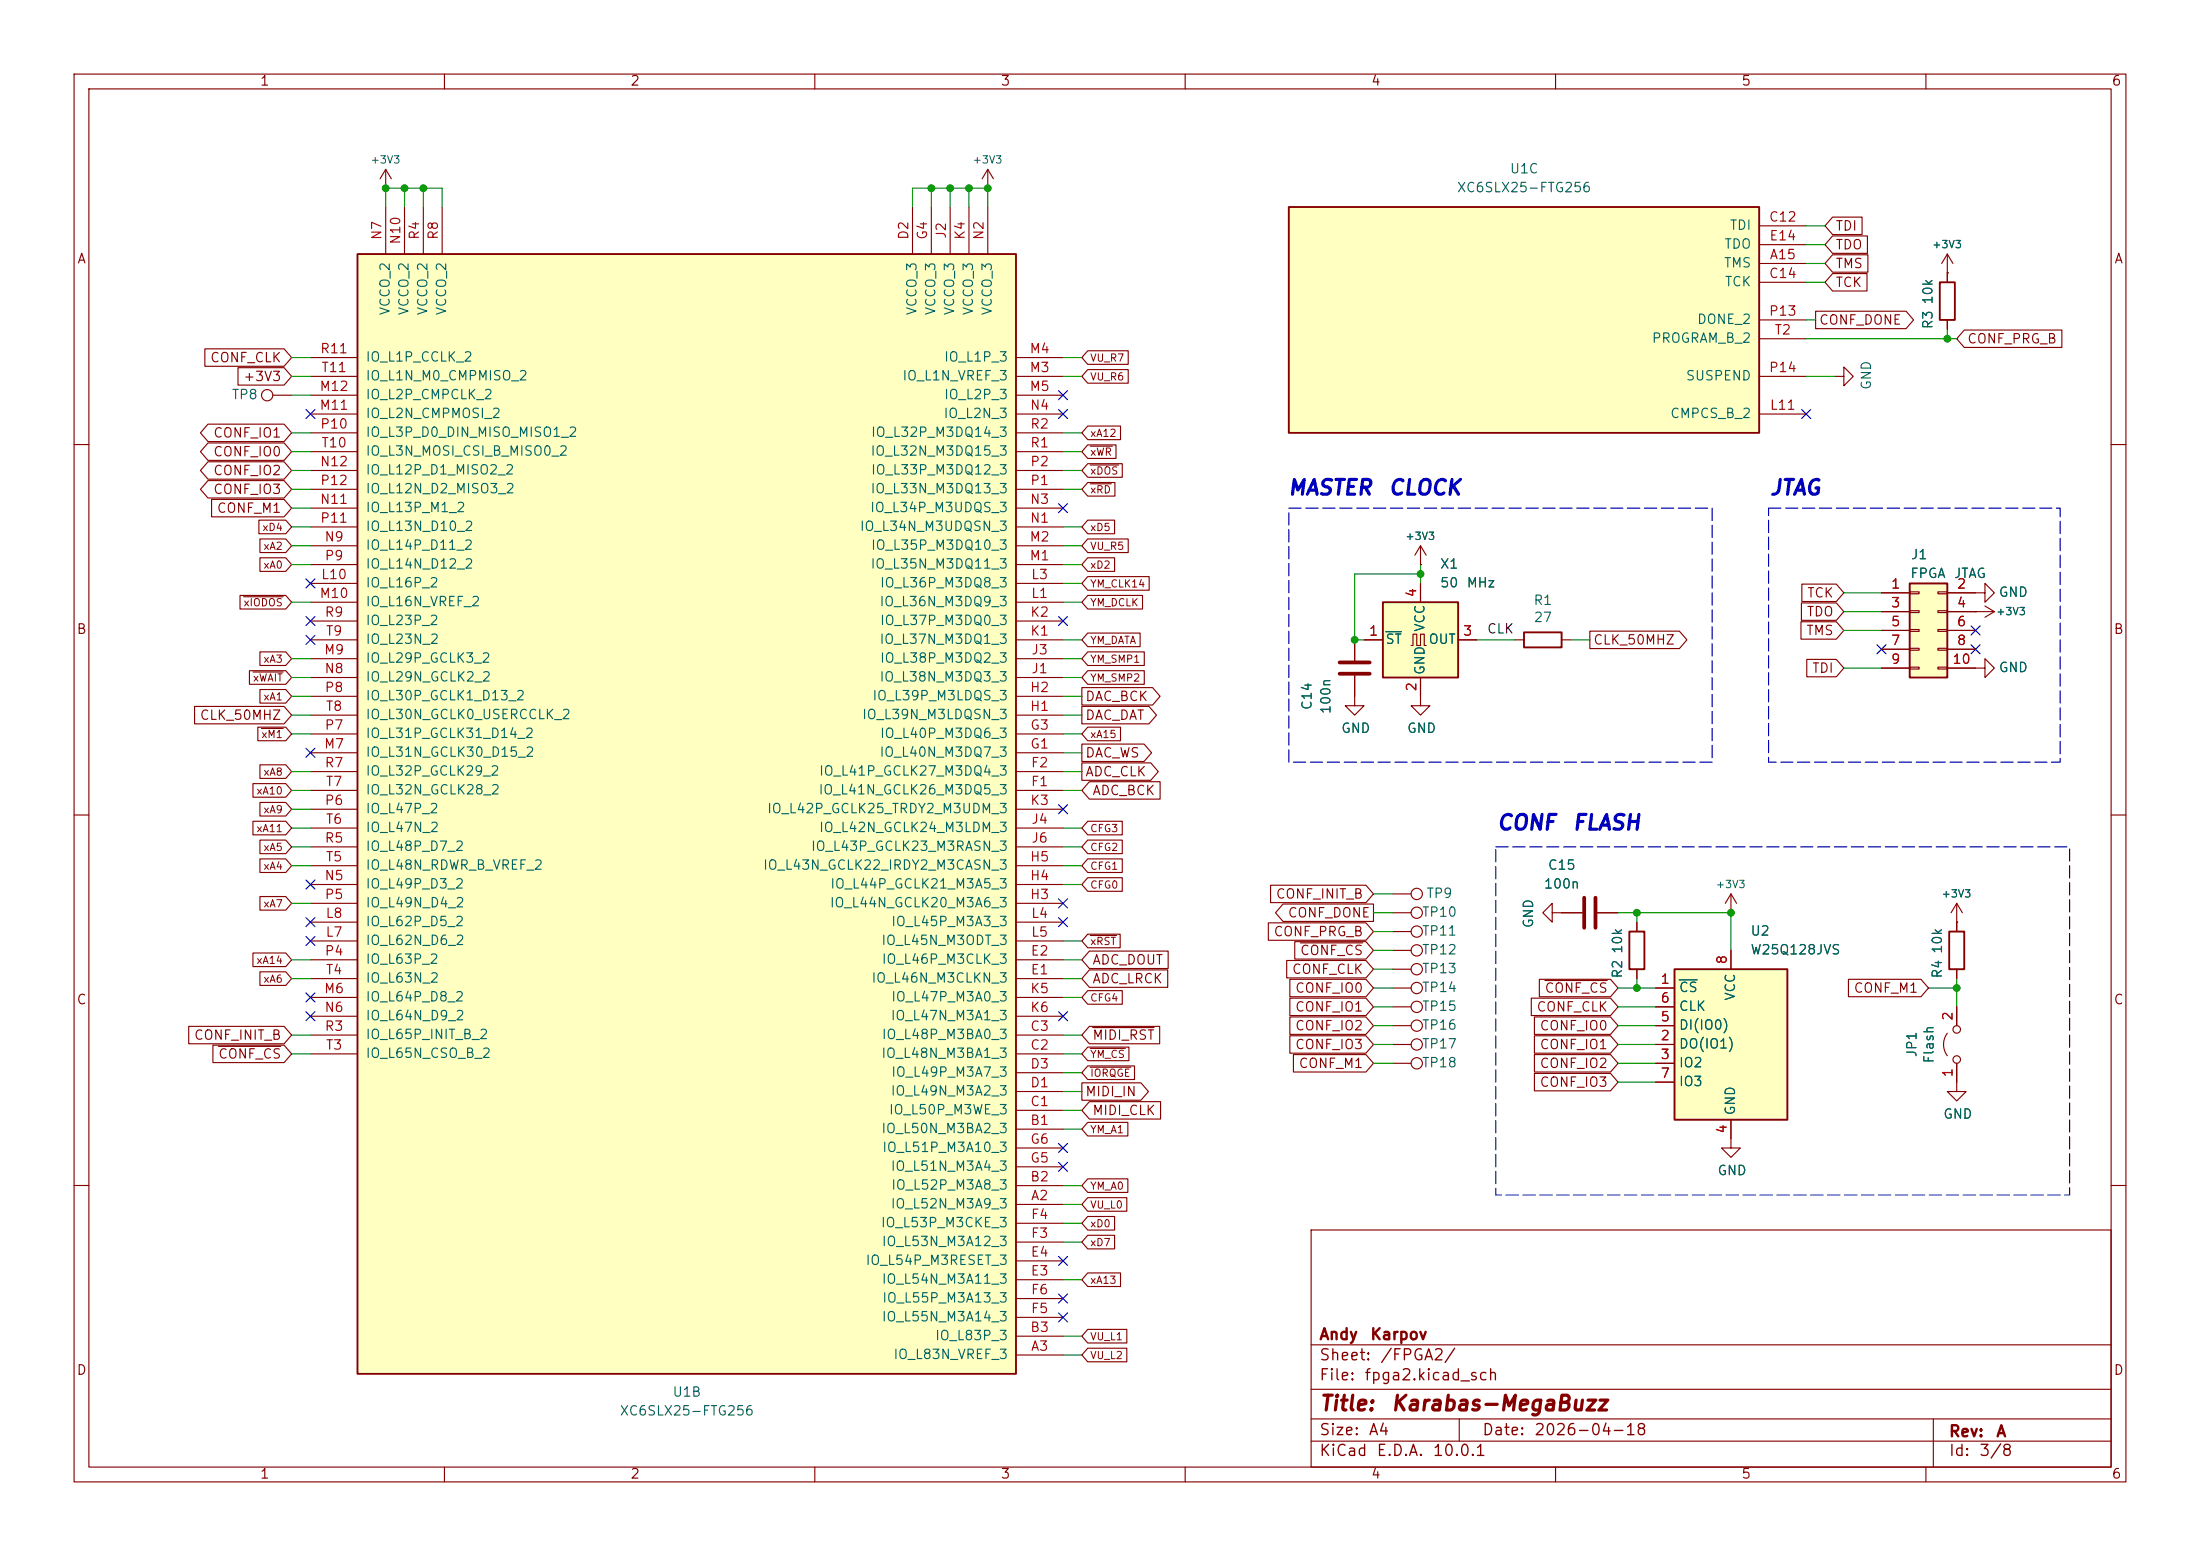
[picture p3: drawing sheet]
<svg xmlns="http://www.w3.org/2000/svg" width="297mm" height="210mm" viewBox="0 0 297 210" stroke-linecap="round" stroke-linejoin="round" font-family="sans-serif">
<g fill="none" stroke="#840000" stroke-width=".15">
<path d="M10 10h277v190h-277zM12 12h273v186h-273zM60 10v2M110 10v2M160 10v2M210 10v2M260 10v2M10 60h2M285 60h2M10 110h2M285 110h2M188 138.4h2.5"/>
<path d="M188 128.3h2.5M188 120.7h2.5M188 130.8h2.5M188 125.7h2.5M188 123.2h2.5M188 135.9h2.5M209.5 123.2v-1.3l-1.2 1.3 1.2 1.3v-1.3h4.1M215.6 123.2h2.8M221 124.5v1.2M221 130.8v1.3M188 143.5h2.5M188 141h2.5"/>
<path d="M10 160h2M177 166h108v32h-108zM285 160h2M60 198v2M110 198v2M160 198v2M177 194.5h108M177 191.5h108M177 187.5h108M177 181.5h108M197 191.5v3M210 198v2"/>
<path d="M260 198v2M261 191.5v6.5"/>
<circle cx="191.3" cy="120.6" r=".76"/>
<circle cx="191.3" cy="125.7" r=".76"/>
<circle cx="191.3" cy="123.2" r=".76"/>
<circle cx="191.3" cy="128.3" r=".76"/>
<circle cx="191.3" cy="130.8" r=".76"/>
<circle cx="191.3" cy="135.9" r=".76"/>
<circle cx="191.3" cy="138.4" r=".76"/>
<circle cx="191.3" cy="141" r=".76"/>
<circle cx="191.3" cy="143.5" r=".76"/>
</g>
<path d="M220 125.7h2v5.1h-2z" fill="none" stroke="#840000" stroke-width=".25"/>
<path d="M213.9 121.2v4M215.4 121.2v4" fill="none" stroke="#840000" stroke-width=".51"/>
<path d="M226.1 130.8h15.2v20.3h-15.2z" fill="#ffffc2"/>
<path d="M226.1 130.8h15.2v20.3h-15.2zM263.1 125.7h2.1v5.1h-2.1z" fill="none" stroke="#840000" stroke-width=".25"/>
<g fill="none" stroke="#840000" stroke-width=".15">
<path d="M223.5 133.4h2.6M223.5 138.4h2.6M223.5 135.9h2.6M233.7 123.2h.1M233.7 120.7v2.5M233.7 128.3v2.5M233.7 120.7l-.8 1.2M233.7 120.7l.7 1.2M262.9 139.4a2.53 2.53 0 0 0 0 3.1M264.2 124.5h.1M264.2 121.9v3.8M264.2 130.8v1.3"/>
<path d="M264.2 135.9v2.5M264.2 121.9l-.8 1.3M264.2 121.9l.7 1.3M223.5 141h2.6M223.5 143.5h2.6M223.5 146.1h2.6M233.7 151.1v3.8h1.2l-1.2 1.3-1.3-1.3h1.3M264.2 143.5v3.8h1.2l-1.2 1.3-1.3-1.3h1.3"/>
<circle cx="264.2" cy="138.9" r=".51"/>
<circle cx="264.2" cy="143" r=".51"/>
</g>
<path d="M226.7 132.2h2.4" fill="none" stroke="#006464" stroke-width=".15"/>
<path d="M48.3 34.3h88.9v151.1h-88.9z" fill="#ffffc2"/>
<path d="M48.3 34.3h88.9v151.1h-88.9z" fill="none" stroke="#840000" stroke-width=".25"/>
<g fill="none" stroke="#840000" stroke-width=".15">
<path d="M52.1 25.4h.1M52.1 22.9v2.5M52.1 27.9v6.4M52.1 22.9l-.8 1.2M52.1 22.9l.7 1.2M54.6 27.9v6.4M57.1 27.9v6.4M59.7 27.9v6.4M123.2 27.9v6.4M125.7 27.9v6.4M128.3 27.9v6.4M130.8 27.9v6.4"/>
<path d="M133.3 25.4h.1M133.3 22.9v2.5M133.3 27.9v6.4M133.3 22.9l-.7 1.2M133.3 22.9l.8 1.2M41.9 50.8h6.4M41.9 48.3h6.4M41.9 53.3h6.4M41.9 55.9h6.4M41.9 58.4h6.4M137.2 50.8h6.3M137.2 48.3h6.3"/>
<path d="M137.2 53.3h6.3M137.2 55.9h6.3M137.2 58.4h6.3M41.9 78.7h6.4M41.9 76.2h6.4M41.9 73.7h6.4M41.9 71.1h6.4M41.9 68.6h6.4M41.9 63.5h6.4M41.9 66h6.4M41.9 61h6.4M137.2 78.7h6.3"/>
<path d="M137.2 76.2h6.3M137.2 73.7h6.3M137.2 71.1h6.3M137.2 68.6h6.3M137.2 63.5h6.3M137.2 66h6.3M137.2 61h6.3M41.9 99.1h6.4M41.9 96.5h6.4M41.9 94h6.4M41.9 91.4h6.4M41.9 88.9h6.4"/>
<path d="M41.9 86.4h6.4M41.9 83.8h6.4M41.9 81.3h6.4M137.2 99.1h6.3M137.2 96.5h6.3M137.2 94h6.3M137.2 91.4h6.3M137.2 88.9h6.3M137.2 86.4h6.3M137.2 83.8h6.3M137.2 81.3h6.3M266.7 80h1.3v1.3l1.2-1.3-1.2-1.3v1.3"/>
<path d="M41.9 106.7h6.4M41.9 104.1h6.4M41.9 101.6h6.4M41.9 119.4h6.4M41.9 116.8h6.4M41.9 111.8h6.4M41.9 114.3h6.4M41.9 109.2h6.4M137.2 106.7h6.3M137.2 104.1h6.3M137.2 101.6h6.3M137.2 119.4h6.3"/>
<path d="M137.2 116.8h6.3M137.2 111.8h6.3M137.2 114.3h6.3M137.2 109.2h6.3M41.9 139.7h6.4M41.9 132.1h6.4M41.9 129.5h6.4M41.9 121.9h6.4M41.9 134.6h6.4M41.9 137.2h6.4M41.9 124.5h6.4M41.9 127h6.4"/>
<path d="M137.2 139.7h6.3M137.2 132.1h6.3M137.2 129.5h6.3M137.2 121.9h6.3M137.2 134.6h6.3M137.2 137.2h6.3M137.2 124.5h6.3M137.2 127h6.3M41.9 142.2h6.4M137.2 152.4h6.3M137.2 149.9h6.3M137.2 142.2h6.3"/>
<path d="M137.2 147.3h6.3M137.2 144.8h6.3M137.2 157.5h6.3M137.2 154.9h6.3M137.2 162.6h6.3M137.2 160h6.3M137.2 172.7h6.3M137.2 170.2h6.3M137.2 167.6h6.3M137.2 165.1h6.3M137.2 177.8h6.3M137.2 175.3h6.3"/>
<path d="M137.2 182.9h6.3M137.2 180.3h6.3"/>
</g>
<path d="M257.8 78.7h5.1v12.7h-5.1z" fill="#ffffc2"/>
<path d="M261.9 38.1h2v5.1h-2zM257.8 78.7h5.1v12.7h-5.1z" fill="none" stroke="#840000" stroke-width=".25"/>
<g fill="none" stroke="#840000" stroke-width=".15">
<path d="M262.9 36.8h.1M262.9 34.3l-.8 1.3M262.9 34.3l.8 1.3M262.9 34.3v3.8M36.8 53.3h2.6M247.6 50.8h1.3v-1.3l1.3 1.3-1.3 1.3v-1.3M262.9 43.2v1.3M191.8 76.2h.1M191.8 73.7l-.8 1.2M191.8 73.7l.7 1.2M191.8 73.7v2.5M257.8 79.9h1.3v.2h-1.3z"/>
<path d="M261.6 79.9h1.3v.2h-1.3zM182.9 86.4v2.8M182.9 91.2v2.8M191.8 94v1.3h1.2l-1.2 1.2-1.3-1.2h1.3M254 80h3.8M254 82.6h3.8M254 85.1h3.8M254 87.6h3.8M254 90.2h3.8M257.8 82.4h1.3v.3h-1.3zM257.8 85h1.3v.2h-1.3zM257.8 87.5h1.3v.3h-1.3z"/>
<path d="M257.8 90h1.3v.3h-1.3zM261.6 82.4h1.3v.3h-1.3zM261.6 85h1.3v.2h-1.3zM261.6 87.5h1.3v.3h-1.3zM261.6 90h1.3v.3h-1.3zM262.9 90.2h5.1v1.2l1.2-1.2-1.2-1.3v1.3M262.9 80h3.8M262.9 82.6h6.3M262.9 85.1h3.8M262.9 87.6h3.8M266.7 82.6h.1M268 81.8l1.2 .8"/>
<path d="M269.2 82.6l-1.2 .7M188 133.4h2.5"/>
<circle cx="36.1" cy="53.3" r=".76"/>
<circle cx="191.3" cy="133.3" r=".76"/>
</g>
<path d="M180.8 89.4h4.1M180.8 90.9h4.1" fill="none" stroke="#840000" stroke-width=".51"/>
<path d="M186.7 81.3h10.1v10.1h-10.1z" fill="#ffffc2"/>
<path d="M186.7 81.3h10.1v10.1h-10.1zM205.7 85.3h5.1v2.1h-5.1z" fill="none" stroke="#840000" stroke-width=".25"/>
<path d="M191.8 78.7v2.6M182.9 94v1.3h1.2l-1.2 1.2-1.3-1.2h1.3M184.1 86.4h2.6M190.5 87.1h.3v-1.5h.5v1.5h.5v-1.5h.5v1.5h.2M191.8 91.4v2.6M196.8 86.4h2.6M204.5 86.4h1.2M210.8 86.4h1.3" fill="none" stroke="#840000" stroke-width=".15"/>
<path d="M187.1 85.3h2.1" fill="none" stroke="#006464" stroke-width=".15"/>
<path d="M174 27.9h63.5v30.5h-63.5z" fill="#ffffc2"/>
<path d="M174 27.9h63.5v30.5h-63.5z" fill="none" stroke="#840000" stroke-width=".25"/>
<g fill="none" stroke="#840000" stroke-width=".15">
<path d="M237.5 35.6h6.3M237.5 30.5h6.3M237.5 38.1h6.3M237.5 33h6.3M247.4 34.4h4.8v2.3h-4.8l-1-1.1zM247.4 31.8h4.7v2.4h-4.7l-1-1.2zM247.4 36.9h4.6v2.4h-4.6l-1-1.2zM247.4 29.3h4v2.4h-4l-1-1.2zM262.9 36.8h.1M262.9 36.8v1.3M27.7 47.1h10.7l1 1.2-1 1.1h-10.7zM28.1 57.2h10.3l1 1.2-1 1.2h-10.3l-1-1.2z"/>
<path d="M28.1 59.8h10.3l1 1.2-1 1.1h-10.3l-1-1.1zM32.1 49.6h6.3l1 1.2-1 1.2h-6.3zM146.8 49.9h5.5v1.8h-5.5l-.8-.9zM146.8 57.5h4.5v1.8h-4.5l-.8-.9zM146.8 47.3h5.5v1.9h-5.5l-.8-.9zM237.5 55.9h6.3M237.5 43.2h6.3M237.5 50.8h6.3M237.5 45.7h6.3M245.1 42h12.2l1 1.2-1 1.2h-12.2zM262.9 43.2v1.3M265.2 44.5h13.2v2.4h-13.2l-1-1.2z"/>
<path d="M28.1 62.3h10.3l1 1.2-1 1.2h-10.3l-1-1.2zM28.1 64.9h10.3l1 1.1-1 1.2h-10.3l-1-1.2zM28.6 67.4h9.8l1 1.2-1 1.2h-9.8zM34.9 70.2h3.7l.8 .9-.8 .9h-3.7zM35.1 75.3h3.5l.8 .9-.8 .9h-3.5zM35.1 72.7h3.5l.8 1-.8 .9h-3.5zM146.8 65.1h3.7v1.9h-3.7l-.8-1zM146.8 72.7h5.5v1.9h-5.5l-.8-.9zM146.8 77.8h8.3v1.9h-8.3l-.8-1zM146.8 75.3h3.7v1.8h-3.7l-.8-.9zM146.8 62.6h4.7v1.8h-4.7l-.8-.9zM146.8 60h3.9v1.9h-3.9l-.8-.9z"/>
<path d="M146.8 70.2h3.7v1.8h-3.7l-.8-.9zM147.2 65.3h2.8M147.2 62.8h3.8M147.2 60.2h3M191.8 76.2h.1M191.8 78.7v2.6M243.3 78.8h4.6l1 1.2-1 1.2h-4.6zM26.3 95.3h12.1l1 1.2-1 1.2h-12.1zM32.4 80.4h6.2l.8 .9-.8 .9h-6.2zM32.9 80.5h5.3M33.7 90.5h4.9l.8 .9-.8 1h-4.9zM34.2 90.7h4"/>
<path d="M34.8 98.1h3.8l.8 1-.8 .9h-3.8zM35.1 88h3.5l.8 .9-.8 .9h-3.5zM35.1 93.1h3.5l.8 .9-.8 .9h-3.5zM35.3 98.3h2.9M146 92.8h9.6l1 1.2-1 1.2h-9.6zM146 95.3h9.1l1 1.2-1 1.2h-9.1zM146.8 90.5h7.7v1.9h-7.7l-.8-1zM146.8 85.4h7.1v1.9h-7.1l-.8-.9zM146.8 80.4h7.4v1.8h-7.4l-.8-.9zM146.8 88h7.7v1.8h-7.7l-.8-.9zM146.8 98.1h4.5v1.9h-4.5l-.8-.9zM182.9 86.4v2.8"/>
<path d="M182.9 91.2v2.8M184.1 86.4h2.6M191.8 91.4v2.6M196.8 86.4h2.6M214.6 85.2h12.1l1 1.2-1 1.1h-12.1zM243.1 83.9h4.8l1 1.2-1 1.2h-4.8zM243.2 81.4h4.7l1 1.2-1 1.1h-4.7zM243.9 89h4l1 1.2-1 1.1h-4zM254 80h3.8M254 82.6h3.8M254 85.1h3.8M254 87.6h3.8"/>
<path d="M254 90.2h3.8M262.9 80h3.8M262.9 82.6h3.8M262.9 85.1h3.8M262.9 87.6h3.8M262.9 90.2h3.8M266.7 82.6h.1M34.1 105.8h4.5l.8 .9-.8 .9h-4.5zM34.1 110.8h4.5l.8 1-.8 .9h-4.5zM35.1 103.2h3.5l.8 .9-.8 1h-3.5zM35.1 115.9h3.5l.8 .9-.8 1h-3.5zM35.1 113.4h3.5l.8 .9-.8 .9h-3.5z"/>
<path d="M35.1 108.3h3.5l.8 .9-.8 .9h-3.5zM146 100.4h8.5l1 1.2-1 1.2h-8.5zM146 103h9.4l1 1.1-1 1.2h-9.4zM146.8 113.4h4.7v1.8h-4.7l-.8-.9zM146.8 115.9h4.7v1.9h-4.7l-.8-1zM146.8 110.8h4.7v1.9h-4.7l-.8-.9zM146.8 118.5h4.7v1.8h-4.7l-.8-.9zM147.1 105.5h9.5v2.4h-9.5l-1.1-1.2zM171.5 119.5h12.9l1 1.2-1 1.1h-12.9zM25.5 138.5h12.9l1 1.2-1 1.2h-12.9zM34.1 128.6h4.5l.8 .9-.8 1h-4.5zM35.1 131.2h3.5l.8 .9-.8 .9h-3.5z"/>
<path d="M35.1 121h3.5l.8 .9-.8 .9h-3.5zM146.8 126.1h4.4v1.8h-4.4l-.8-.9zM146.8 133.7h4.7v1.8h-4.7l-.8-.9zM147.1 128.4h10.6v2.3h-10.6l-1.1-1.2zM147.1 138.5h9.5v2.4h-9.5l-1.1-1.2zM147.1 130.9h10.5v2.4h-10.5l-1.1-1.2zM147.2 126.3h3.5M147.5 138.7h8.3M171.2 124.6h13.2l1 1.1-1 1.2h-13.2zM173.2 122h12.2v2.4h-12.2l-1-1.2zM173.7 129.6h10.7l1 1.2-1 1.2h-10.7zM174.1 139.8h10.3l1 1.2-1 1.1h-10.3z"/>
<path d="M174.1 137.3h10.3l1 1.1-1 1.2h-10.3zM174.1 132.2h10.3l1 1.2-1 1.1h-10.3zM174.1 134.7h10.3l1 1.2-1 1.2h-10.3zM174.8 127.1h9.6l1 1.2-1 1.1h-9.6zM175.5 127.3h8.5M206.7 134.7h10.7l1 1.2-1 1.2h-10.7zM207.1 139.8h10.3l1 1.2-1 1.1h-10.3zM207.1 137.3h10.3l1 1.1-1 1.2h-10.3zM207.8 132.2h9.6l1 1.2-1 1.1h-9.6zM208.6 132.3h8.4M210.8 123.2h2.8M215.6 123.2h2.8"/>
<path d="M221 124.5v1.2M221 130.8v1.3M223.5 133.4h2.6M223.5 138.4h2.6M223.5 135.9h2.6M233.7 128.3v2.5M249.5 132.2h9.8l1 1.2-1 1.1h-9.8zM264.2 124.5h.1M264.2 124.5v1.2M264.2 130.8v1.3M264.2 135.9v2.5M28.7 141.1h9.7l1 1.1-1 1.2h-9.7z"/>
<path d="M29.5 141.2h8.4M146 146.1h8l1 1.2-1 1.2h-8zM146.8 141.3h5.6v1.9h-5.6l-.8-1zM146.8 151.5h5.5v1.8h-5.5l-.8-.9zM146.8 159.1h5.5v1.8h-5.5l-.8-.9zM146.8 143.9h6.4v1.8h-6.4l-.8-.9zM147.1 148.7h9.6v2.3h-9.6l-1.1-1.1zM147.2 141.5h4.7M147.2 144h5.5M174.6 142.3h9.8l1 1.2-1 1.2h-9.8zM207.1 144.9h10.3l1 1.2-1 1.1h-10.3zM207.1 142.3h10.3l1 1.2-1 1.2h-10.3z"/>
<path d="M223.5 141h2.6M223.5 143.5h2.6M223.5 146.1h2.6M233.7 151.1v2.6M264.2 143.5v2.6M146.8 171.8h4.5v1.8h-4.5l-.8-.9zM146.8 179.4h5.3v1.9h-5.3l-.8-1zM146.8 164.2h3.7v1.8h-3.7l-.8-.9zM146.8 166.7h3.7v1.9h-3.7l-.8-1zM146.8 161.6h5.3v1.9h-5.3l-.8-.9zM146.8 182h5.3v1.8h-5.3l-.8-.9z"/>
</g>
<g fill="none" stroke="#009600" stroke-width=".15">
<path d="M52.1 27.9v-2.5h7.6v2.5M54.6 25.4v2.5M57.1 25.4v2.5M123.2 27.9v-2.5h10.1v2.5M125.7 25.4v2.5M128.3 25.4v2.5M130.8 25.4v2.5M243.8 33h2.6M243.8 30.5h2.6M243.8 35.6h2.6M243.8 38.1h2.6M39.4 50.8h2.5"/>
<path d="M39.4 48.3h2.5M39.4 53.3h2.5M39.4 58.4h2.5M143.5 50.8h2.5M143.5 48.3h2.5M143.5 58.4h2.5M243.8 50.8h3.8M243.8 43.2h1.3M243.8 45.7h20.4M262.9 44.5v1.2M39.4 71.1h2.5M39.4 76.2h2.5"/>
<path d="M39.4 66h2.5M39.4 73.7h2.5M39.4 61h2.5M39.4 63.5h2.5M39.4 68.6h2.5M143.5 71.1h2.5M143.5 76.2h2.5M143.5 66h2.5M143.5 73.7h2.5M143.5 61h2.5M143.5 63.5h2.5M143.5 78.7h2.5"/>
<path d="M191.8 77.5h-8.9v8.9h1.2M191.8 76.2v2.5M39.4 88.9h2.5M39.4 91.4h2.5M39.4 96.5h2.5M39.4 99.1h2.5M39.4 94h2.5M39.4 81.3h2.5M143.5 88.9h2.5M143.5 91.4h2.5M143.5 96.5h2.5M143.5 99.1h2.5"/>
<path d="M143.5 94h2.5M143.5 81.3h2.5M143.5 86.4h2.5M199.4 86.4h5.1M212.1 86.4h2.5M248.9 80h5.1M248.9 85.1h5.1M248.9 82.6h5.1M248.9 90.2h5.1M39.4 111.8h2.5M39.4 116.8h2.5M39.4 104.1h2.5"/>
<path d="M39.4 106.7h2.5M39.4 114.3h2.5M39.4 109.2h2.5M143.5 111.8h2.5M143.5 116.8h2.5M143.5 104.1h2.5M143.5 106.7h2.5M143.5 114.3h2.5M143.5 101.6h2.5M143.5 119.4h2.5M39.4 132.1h2.5M39.4 139.7h2.5"/>
<path d="M39.4 121.9h2.5M39.4 129.5h2.5M143.5 132.1h2.5M143.5 139.7h2.5M143.5 129.5h2.5M143.5 134.6h2.5M143.5 127h2.5M185.4 133.4h2.6M185.4 123.2h2.6M185.4 135.9h2.6M185.4 138.4h2.6M185.4 120.7h2.6"/>
<path d="M185.4 130.8h2.6M185.4 128.3h2.6M185.4 125.7h2.6M218.4 133.4h5.1M218.4 123.2h15.3v5.1M218.4 135.9h5.1M218.4 138.4h5.1M221 123.2v1.3M221 132.1v1.3M260.3 133.4h3.9M264.2 132.1v3.8M39.4 142.2h2.5"/>
<path d="M143.5 142.2h2.5M143.5 147.3h2.5M143.5 144.8h2.5M143.5 149.9h2.5M143.5 152.4h2.5M185.4 143.5h2.6M185.4 141h2.6M218.4 143.5h5.1M218.4 141h5.1M218.4 146.1h5.1M143.5 160h2.5M143.5 172.7h2.5"/>
<path d="M143.5 167.6h2.5M143.5 162.6h2.5M143.5 165.1h2.5M143.5 182.9h2.5M143.5 180.3h2.5"/>
</g>
<g fill="none" stroke="#000084" stroke-width=".15">
<path d="M41.3 55.3l1.2 1.2M42.5 55.3l-1.2 1.2M142.9 55.3l1.2 1.2M142.9 52.7l1.2 1.2M144.1 55.3l-1.2 1.2M144.1 52.7l-1.2 1.2M243.2 55.3l1.2 1.2M244.4 55.3l-1.2 1.2M41.3 78.1l1.2 1.2M42.5 78.1l-1.2 1.2M142.9 68l1.2 1.2M144.1 68l-1.2 1.2"/>
<path d="M41.3 83.2l1.2 1.2M41.3 85.8l1.2 1.2M42.5 83.2l-1.2 1.2M42.5 85.8l-1.2 1.2M142.9 83.2l1.2 1.2M144.1 83.2l-1.2 1.2M253.4 87l1.2 1.2M254.6 87l-1.2 1.2M266.1 87l1.2 1.2M266.1 84.5l1.2 1.2M267.3 87l-1.2 1.2M267.3 84.5l-1.2 1.2"/>
<path d="M41.3 118.8l1.2 1.2M41.3 101l1.2 1.2M42.5 118.8l-1.2 1.2M42.5 101l-1.2 1.2M142.9 108.6l1.2 1.2M144.1 108.6l-1.2 1.2M41.3 123.9l1.2 1.2M41.3 126.4l1.2 1.2M41.3 136.6l1.2 1.2M41.3 134l1.2 1.2M42.5 123.9l-1.2 1.2M42.5 126.4l-1.2 1.2"/>
<path d="M42.5 136.6l-1.2 1.2M42.5 134l-1.2 1.2M142.9 123.9l1.2 1.2M142.9 121.3l1.2 1.2M142.9 136.6l1.2 1.2M144.1 123.9l-1.2 1.2M144.1 121.3l-1.2 1.2M144.1 136.6l-1.2 1.2M142.9 154.3l1.2 1.2M142.9 156.9l1.2 1.2M144.1 154.3l-1.2 1.2M144.1 156.9l-1.2 1.2"/>
<path d="M142.9 169.6l1.2 1.2M142.9 174.7l1.2 1.2M142.9 177.2l1.2 1.2M144.1 169.6l-1.2 1.2M144.1 174.7l-1.2 1.2M144.1 177.2l-1.2 1.2"/>
</g>
<path d="M174 68.6h57.1v34.3h-57.1zM238.8 68.6h39.3v34.3h-39.3zM201.9 114.3h77.5v47h-77.5z" fill="none" stroke="#0000c2" stroke-width=".15" stroke-dasharray="1.7 .6"/>
<path d="M187.1 85.3h2.1M226.7 132.2h2.4" fill="none" stroke="#006464" stroke-width=".15"/>
<g fill="#009600" stroke="#009600" stroke-width=".14">
<circle cx="191.8" cy="77.5" r=".46"/>
<circle cx="233.7" cy="123.2" r=".46"/>
<circle cx="264.2" cy="133.4" r=".46"/>
<circle cx="221" cy="123.2" r=".46"/>
<circle cx="221" cy="133.4" r=".46"/>
<circle cx="182.9" cy="86.4" r=".46"/>
<circle cx="262.9" cy="45.7" r=".46"/>
<circle cx="54.6" cy="25.4" r=".46"/>
<circle cx="52.1" cy="25.4" r=".46"/>
<circle cx="133.3" cy="25.4" r=".46"/>
<circle cx="130.8" cy="25.4" r=".46"/>
<circle cx="128.3" cy="25.4" r=".46"/>
<circle cx="125.7" cy="25.4" r=".46"/>
<circle cx="57.1" cy="25.4" r=".46"/>
</g>
<g font-size="2" fill="#0000c2">
<text x="173.7" y="67.3">MASTER</text>
<text x="187.3" y="67.3">CLOCK</text>
<text x="238.8" y="67.3">JTAG</text>
<text x="201.9" y="112.5">CONF</text>
<text x="212.2" y="112.5">FLASH</text>
</g>
<g font-size="2" fill="#840000">
<text x="178" y="190.9">Title:</text>
<text x="187.7" y="190.9">Karabas-MegaBuzz</text>
</g>
<g font-size="1.5" fill="#840000">
<text x="178" y="184">Sheet:</text>
<text x="178" y="181.2">Andy</text>
<text x="184.9" y="181.2">Karpov</text>
<text x="186.2" y="184">/FPGA2/</text>
<text x="178" y="186.7">File:</text>
<text x="184.1" y="186.7">fpga2.kicad_sch</text>
<text x="178" y="196.9">KiCad</text>
<text x="178" y="194.1">Size:</text>
<text x="184.7" y="194.1">A4</text>
<text x="185.7" y="196.9">E.D.A.</text>
<text x="193.3" y="196.9">10.0.1</text>
<text x="200" y="194.1">Date:</text>
<text x="207" y="194.1">2026-04-18</text>
<text x="263" y="194.3">Rev:</text>
<text x="263" y="196.9">Id:</text>
<text x="267.1" y="196.9">3/8</text>
<text x="269.4" y="194.3">A</text>
</g>
<g font-size="1.3" fill="#840000">
<text x="35" y="11.9">1</text>
<text x="85" y="11.9">2</text>
<text x="135" y="11.9">3</text>
<text x="185" y="11.9">4</text>
<text x="235" y="11.9">5</text>
<text x="285" y="11.9">6</text>
<text x="10.3" y="35.9">A</text>
<text x="247.7" y="34">TDO</text>
<text x="247.7" y="31.4">TDI</text>
<text x="285.3" y="35.9">A</text>
<text x="247.7" y="36.5">TMS</text>
<text x="247.7" y="39.1">TCK</text>
<text x="245.5" y="44.1">CONF_DONE</text>
<text x="265.5" y="46.7">CONF_PRG_B</text>
<text x="28.3" y="49.2">CONF_CLK</text>
<text x="32.8" y="51.8">+3V3</text>
<text x="28.7" y="59.4">CONF_IO1</text>
<text x="28.7" y="64.5">CONF_IO2</text>
<text x="28.7" y="61.9">CONF_IO0</text>
<text x="28.7" y="67">CONF_IO3</text>
<text x="29.2" y="69.5">CONF_M1</text>
<text x="243.8" y="83.5">TDO</text>
<text x="243.9" y="81">TCK</text>
<text x="10.3" y="85.9">B</text>
<text x="215" y="87.3">CLK_50MHZ</text>
<text x="243.8" y="86">TMS</text>
<text x="285.3" y="85.9">B</text>
<text x="146.4" y="94.9">DAC_BCK</text>
<text x="244.5" y="91.1">TDI</text>
<text x="26.9" y="97.5">CLK_50MHZ</text>
<text x="146.4" y="97.5">DAC_DAT</text>
<text x="146.4" y="102.6">DAC_WS</text>
<text x="146.4" y="105.1">ADC_CLK</text>
<text x="147.4" y="107.6">ADC_BCK</text>
<text x="172.2" y="121.6">CONF_INIT_B</text>
<text x="173.8" y="124.1">CONF_DONE</text>
<text x="147.4" y="130.5">ADC_DOUT</text>
<text x="171.8" y="126.7">CONF_PRG_B</text>
<text x="174.3" y="131.8">CONF_CLK</text>
<text x="175.4" y="129.2">CONF_CS</text>
<text x="10.3" y="135.9">C</text>
<text x="147.4" y="133">ADC_LRCK</text>
<text x="174.8" y="134.3">CONF_IO0</text>
<text x="174.8" y="136.8">CONF_IO1</text>
<text x="207.3" y="136.8">CONF_CLK</text>
<text x="208.4" y="134.3">CONF_CS</text>
<text x="250.2" y="134.3">CONF_M1</text>
<text x="285.3" y="135.9">C</text>
<text x="26.1" y="140.7">CONF_INIT_B</text>
<text x="29.4" y="143.2">CONF_CS</text>
<text x="147.4" y="140.7">MIDI_RST</text>
<text x="174.8" y="141.9">CONF_IO3</text>
<text x="174.8" y="139.4">CONF_IO2</text>
<text x="207.8" y="141.9">CONF_IO1</text>
<text x="207.8" y="139.4">CONF_IO0</text>
<text x="146.4" y="148.3">MIDI_IN</text>
<text x="175.2" y="144.5">CONF_M1</text>
<text x="207.8" y="147">CONF_IO3</text>
<text x="207.8" y="144.5">CONF_IO2</text>
<text x="147.4" y="150.8">MIDI_CLK</text>
<text x="10.3" y="185.9">D</text>
<text x="285.3" y="185.9">D</text>
<text x="35" y="199.9">1</text>
<text x="85" y="199.9">2</text>
<text x="135" y="199.9">3</text>
<text x="185" y="199.9">4</text>
<text x="235" y="199.9">5</text>
<text x="285" y="199.9">6</text>
</g>
<g font-size="1.3" fill="#006464">
<text x="203.7" y="23.7">U1C</text>
<text x="196.6" y="26.3">XC6SLX25-FTG256</text>
<text x="232.7" y="33.9">TDO</text>
<text x="233.4" y="31.3">TDI</text>
<text x="232.6" y="36.4">TMS</text>
<text x="232.8" y="39">TCK</text>
<text x="261.2" y="41.2" transform="rotate(-90 261.2 41.2)">10k</text>
<text x="52.9" y="42.6" transform="rotate(-90 52.9 42.6)">VCCO_2</text>
<text x="55.5" y="42.6" transform="rotate(-90 55.5 42.6)">VCCO_2</text>
<text x="58" y="42.6" transform="rotate(-90 58 42.6)">VCCO_2</text>
<text x="60.6" y="42.6" transform="rotate(-90 60.6 42.6)">VCCO_2</text>
<text x="124.1" y="42.6" transform="rotate(-90 124.1 42.6)">VCCO_3</text>
<text x="126.6" y="42.6" transform="rotate(-90 126.6 42.6)">VCCO_3</text>
<text x="129.1" y="42.6" transform="rotate(-90 129.1 42.6)">VCCO_3</text>
<text x="131.7" y="42.6" transform="rotate(-90 131.7 42.6)">VCCO_3</text>
<text x="134.2" y="42.6" transform="rotate(-90 134.2 42.6)">VCCO_3</text>
<text x="222.9" y="46.6">PROGRAM_B_2</text>
<text x="229" y="44">DONE_2</text>
<text x="261.2" y="44.5" transform="rotate(-90 261.2 44.5)">R3</text>
<text x="49.3" y="49.1">IO_L1P_CCLK_2</text>
<text x="49.3" y="51.7">IO_L1N_M0_CMPMISO_2</text>
<text x="121.7" y="51.7">IO_L1N_VREF_3</text>
<text x="127.4" y="49.1">IO_L1P_3</text>
<text x="227.5" y="51.7">SUSPEND</text>
<text x="252.9" y="52.7" transform="rotate(-90 252.9 52.7)">GND</text>
<text x="31.2" y="54.2">TP8</text>
<text x="49.3" y="56.7">IO_L2N_CMPMOSI_2</text>
<text x="49.3" y="54.2">IO_L2P_CMPCLK_2</text>
<text x="49.3" y="59.3">IO_L3P_D0_DIN_MISO_MISO1_2</text>
<text x="117.5" y="59.3">IO_L32P_M3DQ14_3</text>
<text x="127.3" y="56.7">IO_L2N_3</text>
<text x="127.4" y="54.2">IO_L2P_3</text>
<text x="225.4" y="56.7">CMPCS_B_2</text>
<text x="49.3" y="64.4">IO_L12P_D1_MISO2_2</text>
<text x="49.3" y="61.8">IO_L3N_MOSI_CSI_B_MISO0_2</text>
<text x="117.4" y="61.8">IO_L32N_M3DQ15_3</text>
<text x="117.5" y="64.4">IO_L33P_M3DQ12_3</text>
<text x="49.3" y="69.4">IO_L13P_M1_2</text>
<text x="49.3" y="72">IO_L13N_D10_2</text>
<text x="49.3" y="66.9">IO_L12N_D2_MISO3_2</text>
<text x="116" y="72">IO_L34N_M3UDQSN_3</text>
<text x="117.4" y="69.4">IO_L34P_M3UDQS_3</text>
<text x="117.4" y="66.9">IO_L33N_M3DQ13_3</text>
<text x="49.3" y="74.5">IO_L14P_D11_2</text>
<text x="49.3" y="77.1">IO_L14N_D12_2</text>
<text x="117.4" y="77.1">IO_L35N_M3DQ11_3</text>
<text x="117.5" y="74.5">IO_L35P_M3DQ10_3</text>
<text x="194.3" y="77.1">X1</text>
<text x="257.9" y="75.8">J1</text>
<text x="49.3" y="79.6">IO_L16P_2</text>
<text x="49.3" y="82.1">IO_L16N_VREF_2</text>
<text x="118.6" y="82.1">IO_L36N_M3DQ9_3</text>
<text x="118.7" y="79.6">IO_L36P_M3DQ8_3</text>
<text x="194.3" y="79.6">50</text>
<text x="197.9" y="79.6">MHz</text>
<text x="206.9" y="82">R1</text>
<text x="257.8" y="78.3">FPGA</text>
<text x="263.7" y="78.3">JTAG</text>
<text x="269.7" y="80.9">GND</text>
<text x="49.3" y="89.8">IO_L29P_GCLK3_2</text>
<text x="49.3" y="84.7">IO_L23P_2</text>
<text x="49.3" y="87.2">IO_L23N_2</text>
<text x="118.6" y="87.2">IO_L37N_M3DQ1_3</text>
<text x="118.7" y="89.8">IO_L38P_M3DQ2_3</text>
<text x="118.7" y="84.7">IO_L37P_M3DQ0_3</text>
<text x="186.9" y="87.2">ST</text>
<text x="192.6" y="85.4" transform="rotate(-90 192.6 85.4)">VCC</text>
<text x="192.8" y="87.2">OUT</text>
<text x="207" y="84.3">27</text>
<text x="49.3" y="92.3">IO_L29N_GCLK2_2</text>
<text x="49.3" y="94.8">IO_L30P_GCLK1_D13_2</text>
<text x="117.7" y="94.8">IO_L39P_M3LDQS_3</text>
<text x="118.6" y="92.3">IO_L38N_M3DQ3_3</text>
<text x="177.4" y="95.9" transform="rotate(-90 177.4 95.9)">C14</text>
<text x="192.6" y="91.2" transform="rotate(-90 192.6 91.2)">GND</text>
<text x="269.7" y="91">GND</text>
<text x="49.3" y="99.9">IO_L31P_GCLK31_D14_2</text>
<text x="49.3" y="97.4">IO_L30N_GCLK0_USERCCLK_2</text>
<text x="116.3" y="97.4">IO_L39N_M3LDQSN_3</text>
<text x="118.7" y="99.9">IO_L40P_M3DQ6_3</text>
<text x="179.9" y="96.5" transform="rotate(-90 179.9 96.5)">100n</text>
<text x="181" y="99.2">GND</text>
<text x="189.9" y="99.2">GND</text>
<text x="49.3" y="102.5">IO_L31N_GCLK30_D15_2</text>
<text x="49.3" y="105">IO_L32P_GCLK29_2</text>
<text x="49.3" y="107.5">IO_L32N_GCLK28_2</text>
<text x="110.4" y="107.5">IO_L41N_GCLK26_M3DQ5_3</text>
<text x="110.5" y="105">IO_L41P_GCLK27_M3DQ4_3</text>
<text x="118.6" y="102.5">IO_L40N_M3DQ7_3</text>
<text x="49.3" y="110.1">IO_L47P_2</text>
<text x="49.3" y="112.6">IO_L47N_2</text>
<text x="103.5" y="110.1">IO_L42P_GCLK25_TRDY2_M3UDM_3</text>
<text x="110.5" y="112.6">IO_L42N_GCLK24_M3LDM_3</text>
<text x="49.3" y="115.2">IO_L48P_D7_2</text>
<text x="49.3" y="117.7">IO_L48N_RDWR_B_VREF_2</text>
<text x="102.9" y="117.7">IO_L43N_GCLK22_IRDY2_M3CASN_3</text>
<text x="109.4" y="115.2">IO_L43P_GCLK23_M3RASN_3</text>
<text x="208.9" y="117.7">C15</text>
<text x="49.3" y="125.3">IO_L62P_D5_2</text>
<text x="49.3" y="120.2">IO_L49P_D3_2</text>
<text x="49.3" y="122.8">IO_L49N_D4_2</text>
<text x="111.9" y="122.8">IO_L44N_GCLK20_M3A6_3</text>
<text x="112" y="120.2">IO_L44P_GCLK21_M3A5_3</text>
<text x="120.2" y="125.3">IO_L45P_M3A3_3</text>
<text x="191.9" y="124.1">TP10</text>
<text x="192.5" y="121.5">TP9</text>
<text x="207.3" y="125.4" transform="rotate(-90 207.3 125.4)">GND</text>
<text x="208.3" y="120.2">100n</text>
<text x="49.3" y="127.9">IO_L62N_D6_2</text>
<text x="49.3" y="130.4">IO_L63P_2</text>
<text x="118.9" y="127.9">IO_L45N_M3ODT_3</text>
<text x="118.9" y="130.4">IO_L46P_M3CLK_3</text>
<text x="191.9" y="129.1">TP12</text>
<text x="191.9" y="131.7">TP13</text>
<text x="191.9" y="126.6">TP11</text>
<text x="219.3" y="128.8" transform="rotate(-90 219.3 128.8)">10k</text>
<text x="236.2" y="129.1">W25Q128JVS</text>
<text x="236.2" y="126.6">U2</text>
<text x="262.5" y="128.8" transform="rotate(-90 262.5 128.8)">10k</text>
<text x="49.3" y="135.5">IO_L64P_D8_2</text>
<text x="49.3" y="132.9">IO_L63N_2</text>
<text x="117.6" y="132.9">IO_L46N_M3CLKN_3</text>
<text x="120.2" y="135.5">IO_L47P_M3A0_3</text>
<text x="191.9" y="136.8">TP15</text>
<text x="191.9" y="134.2">TP14</text>
<text x="219.3" y="132.2" transform="rotate(-90 219.3 132.2)">R2</text>
<text x="226.6" y="134.2">CS</text>
<text x="226.6" y="136.8">CLK</text>
<text x="234.5" y="135.1" transform="rotate(-90 234.5 135.1)">VCC</text>
<text x="262.5" y="132.2" transform="rotate(-90 262.5 132.2)">R4</text>
<text x="49.3" y="138">IO_L64N_D9_2</text>
<text x="49.3" y="140.6">IO_L65P_INIT_B_2</text>
<text x="49.3" y="143.1">IO_L65N_CSO_B_2</text>
<text x="118.9" y="143.1">IO_L48N_M3BA1_3</text>
<text x="118.9" y="140.6">IO_L48P_M3BA0_3</text>
<text x="120.2" y="138">IO_L47N_M3A1_3</text>
<text x="191.9" y="139.3">TP16</text>
<text x="191.9" y="141.8">TP17</text>
<text x="226.6" y="141.8">DO(IO1)</text>
<text x="226.6" y="139.3">DI(IO0)</text>
<text x="259.1" y="142.8" transform="rotate(-90 259.1 142.8)">JP1</text>
<text x="261.4" y="143.6" transform="rotate(-90 261.4 143.6)">Flash</text>
<text x="120.2" y="148.2">IO_L49N_M3A2_3</text>
<text x="120.2" y="145.6">IO_L49P_M3A7_3</text>
<text x="191.9" y="144.4">TP18</text>
<text x="226.6" y="144.4">IO2</text>
<text x="226.6" y="146.9">IO3</text>
<text x="118.9" y="153.3">IO_L50N_M3BA2_3</text>
<text x="119" y="155.8">IO_L51P_M3A10_3</text>
<text x="119.9" y="150.7">IO_L50P_M3WE_3</text>
<text x="234.5" y="150.6" transform="rotate(-90 234.5 150.6)">GND</text>
<text x="262.3" y="151.3">GND</text>
<text x="120.2" y="158.3">IO_L51N_M3A4_3</text>
<text x="120.2" y="160.9">IO_L52P_M3A8_3</text>
<text x="231.8" y="158.9">GND</text>
<text x="118.8" y="166">IO_L53P_M3CKE_3</text>
<text x="120.2" y="163.4">IO_L52N_M3A9_3</text>
<text x="116.8" y="171">IO_L54P_M3RESET_3</text>
<text x="118.9" y="173.6">IO_L54N_M3A11_3</text>
<text x="118.9" y="168.5">IO_L53N_M3A12_3</text>
<text x="118.9" y="178.7">IO_L55N_M3A14_3</text>
<text x="119" y="176.1">IO_L55P_M3A13_3</text>
<text x="120.5" y="183.7">IO_L83N_VREF_3</text>
<text x="126.1" y="181.2">IO_L83P_3</text>
<text x="83.6" y="191.4">XC6SLX25-FTG256</text>
<text x="90.7" y="188.8">U1B</text>
</g>
<g font-size="1.3" fill="#a90000">
<text x="51.8" y="32.5" transform="rotate(-90 51.8 32.5)">N7</text>
<text x="54.4" y="33.1" transform="rotate(-90 54.4 33.1)">N10</text>
<text x="56.9" y="32.5" transform="rotate(-90 56.9 32.5)">R4</text>
<text x="59.4" y="32.5" transform="rotate(-90 59.4 32.5)">R8</text>
<text x="122.9" y="32.5" transform="rotate(-90 122.9 32.5)">D2</text>
<text x="125.5" y="32.5" transform="rotate(-90 125.5 32.5)">G4</text>
<text x="128" y="32.3" transform="rotate(-90 128 32.3)">J2</text>
<text x="130.6" y="32.5" transform="rotate(-90 130.6 32.5)">K4</text>
<text x="133.1" y="32.5" transform="rotate(-90 133.1 32.5)">N2</text>
<text x="238.7" y="30.2">C12</text>
<text x="238.8" y="32.8">E14</text>
<text x="238.8" y="35.3">A15</text>
<text x="238.7" y="37.8">C14</text>
<text x="238.7" y="42.9">P13</text>
<text x="239.5" y="45.5">T2</text>
<text x="43" y="53.1">M12</text>
<text x="43.1" y="48">R11</text>
<text x="43.3" y="50.5">T11</text>
<text x="138.9" y="50.5">M3</text>
<text x="138.9" y="48">M4</text>
<text x="138.9" y="53.1">M5</text>
<text x="238.7" y="50.5">P14</text>
<text x="43" y="55.6">M11</text>
<text x="43.1" y="58.2">P10</text>
<text x="139" y="55.6">N4</text>
<text x="139" y="58.2">R2</text>
<text x="238.8" y="55.6">L11</text>
<text x="43.1" y="63.2">N12</text>
<text x="43.1" y="65.8">P12</text>
<text x="43.3" y="60.7">T10</text>
<text x="139" y="65.8">P1</text>
<text x="139" y="63.2">P2</text>
<text x="139" y="60.7">R1</text>
<text x="43.1" y="68.3">N11</text>
<text x="43.1" y="70.9">P11</text>
<text x="139" y="70.9">N1</text>
<text x="139" y="68.3">N3</text>
<text x="43.7" y="73.4">N9</text>
<text x="43.7" y="75.9">P9</text>
<text x="138.9" y="75.9">M1</text>
<text x="138.9" y="73.4">M2</text>
<text x="43" y="81">M10</text>
<text x="43.3" y="78.5">L10</text>
<text x="43.7" y="83.6">R9</text>
<text x="139" y="83.6">K2</text>
<text x="139.1" y="81">L1</text>
<text x="139.1" y="78.5">L3</text>
<text x="191.5" y="80.7" transform="rotate(-90 191.5 80.7)">4</text>
<text x="255.2" y="79.8">1</text>
<text x="255.2" y="82.3">3</text>
<text x="264.1" y="79.8">2</text>
<text x="264.1" y="82.3">4</text>
<text x="43.7" y="88.6">M9</text>
<text x="43.9" y="86.1">T9</text>
<text x="139" y="86.1">K1</text>
<text x="139.1" y="88.6">J3</text>
<text x="184.7" y="86.1">1</text>
<text x="197.4" y="86.1">3</text>
<text x="255.2" y="84.8">5</text>
<text x="255.2" y="87.4">7</text>
<text x="255.2" y="89.9">9</text>
<text x="263.5" y="89.9">10</text>
<text x="264.1" y="84.8">6</text>
<text x="264.1" y="87.4">8</text>
<text x="43.7" y="91.2">N8</text>
<text x="43.7" y="93.7">P8</text>
<text x="139" y="93.7">H2</text>
<text x="139.1" y="91.2">J1</text>
<text x="191.5" y="93.4" transform="rotate(-90 191.5 93.4)">2</text>
<text x="43.7" y="101.3">M7</text>
<text x="43.7" y="98.8">P7</text>
<text x="43.9" y="96.3">T8</text>
<text x="139" y="96.3">H1</text>
<text x="139" y="101.3">G1</text>
<text x="139" y="98.8">G3</text>
<text x="43.7" y="103.9">R7</text>
<text x="43.9" y="106.4">T7</text>
<text x="139.1" y="106.4">F1</text>
<text x="139.1" y="103.9">F2</text>
<text x="43.7" y="109">P6</text>
<text x="43.9" y="111.5">T6</text>
<text x="139" y="109">K3</text>
<text x="139.1" y="111.5">J4</text>
<text x="43.7" y="119.1">N5</text>
<text x="43.7" y="114">R5</text>
<text x="43.9" y="116.6">T5</text>
<text x="139" y="119.1">H4</text>
<text x="139" y="116.6">H5</text>
<text x="139.1" y="114">J6</text>
<text x="43.7" y="121.7">P5</text>
<text x="43.9" y="124.2">L8</text>
<text x="139" y="121.7">H3</text>
<text x="139.1" y="124.2">L4</text>
<text x="43.7" y="129.3">P4</text>
<text x="43.9" y="126.7">L7</text>
<text x="43.9" y="131.8">T4</text>
<text x="139.1" y="131.8">E1</text>
<text x="139.1" y="129.3">E2</text>
<text x="139.1" y="126.7">L5</text>
<text x="233.4" y="130.2" transform="rotate(-90 233.4 130.2)">8</text>
<text x="43.7" y="134.4">M6</text>
<text x="43.7" y="136.9">N6</text>
<text x="139" y="134.4">K5</text>
<text x="139" y="136.9">K6</text>
<text x="224.1" y="133.1">1</text>
<text x="224.1" y="135.6">6</text>
<text x="263.9" y="137.9" transform="rotate(-90 263.9 137.9)">2</text>
<text x="43.7" y="139.4">R3</text>
<text x="43.9" y="142">T3</text>
<text x="139" y="142">C2</text>
<text x="139" y="139.4">C3</text>
<text x="224.1" y="140.7">2</text>
<text x="224.1" y="143.3">3</text>
<text x="224.1" y="138.2">5</text>
<text x="139" y="149.6">C1</text>
<text x="139" y="147.1">D1</text>
<text x="139" y="144.5">D3</text>
<text x="224.1" y="145.8">7</text>
<text x="263.9" y="145.5" transform="rotate(-90 263.9 145.5)">1</text>
<text x="139" y="152.1">B1</text>
<text x="139" y="154.7">G6</text>
<text x="233.4" y="153.1" transform="rotate(-90 233.4 153.1)">4</text>
<text x="139" y="159.8">B2</text>
<text x="139" y="157.2">G5</text>
<text x="139.1" y="162.3">A2</text>
<text x="139.1" y="167.4">F3</text>
<text x="139.1" y="164.8">F4</text>
<text x="139.1" y="172.5">E3</text>
<text x="139.1" y="169.9">E4</text>
<text x="139.1" y="177.5">F5</text>
<text x="139.1" y="175">F6</text>
<text x="139" y="180.1">B3</text>
<text x="139.1" y="182.6">A3</text>
</g>
<text font-size="1.3" fill="#0f0f0f" x="200.7" y="85.8">CLK</text>
<g font-size="1" fill="#006464">
<text x="49.9" y="22.3">+3V3</text>
<text x="131.2" y="22.3">+3V3</text>
<text x="260.8" y="33.7">+3V3</text>
<text x="189.6" y="73.1">+3V3</text>
<text x="269.4" y="83.3">+3V3</text>
<text x="231.6" y="120.1">+3V3</text>
<text x="262" y="121.4">+3V3</text>
</g>
<g font-size="1" fill="#840000">
<text x="147.1" y="51.6">VU_R6</text>
<text x="147.1" y="49.1">VU_R7</text>
<text x="147.1" y="59.2">xA12</text>
<text x="147.1" y="64.3">xDOS</text>
<text x="147.1" y="61.8">xWR</text>
<text x="35.3" y="71.9">xD4</text>
<text x="147.1" y="66.8">xRD</text>
<text x="147.1" y="71.9">xD5</text>
<text x="35.5" y="77">xA0</text>
<text x="35.5" y="74.5">xA2</text>
<text x="147.1" y="74.5">VU_R5</text>
<text x="147.1" y="77">xD2</text>
<text x="32.8" y="82.1">xIODOS</text>
<text x="147.1" y="79.5">YM_CLK14</text>
<text x="147.1" y="82.1">YM_DCLK</text>
<text x="35.5" y="89.7">xA3</text>
<text x="147.1" y="87.2">YM_DATA</text>
<text x="147.1" y="89.7">YM_SMP1</text>
<text x="34.1" y="92.2">xWAIT</text>
<text x="35.5" y="94.8">xA1</text>
<text x="147.1" y="92.2">YM_SMP2</text>
<text x="35.2" y="99.9">xM1</text>
<text x="147.1" y="99.9">xA15</text>
<text x="34.5" y="107.5">xA10</text>
<text x="35.5" y="104.9">xA8</text>
<text x="34.5" y="112.6">xA11</text>
<text x="35.5" y="110">xA9</text>
<text x="147.1" y="112.6">CFG3</text>
<text x="35.5" y="117.6">xA4</text>
<text x="35.5" y="115.1">xA5</text>
<text x="147.1" y="115.1">CFG2</text>
<text x="147.1" y="117.6">CFG1</text>
<text x="35.5" y="122.7">xA7</text>
<text x="147.1" y="120.2">CFG0</text>
<text x="34.5" y="130.3">xA14</text>
<text x="147.1" y="127.8">xRST</text>
<text x="35.5" y="132.9">xA6</text>
<text x="147.1" y="135.4">CFG4</text>
<text x="147.1" y="143">YM_CS</text>
<text x="147.1" y="145.6">IORQGE</text>
<text x="147.1" y="153.2">YM_A1</text>
<text x="147.1" y="160.8">YM_A0</text>
<text x="147.1" y="165.9">xD0</text>
<text x="147.1" y="163.4">VU_L0</text>
<text x="147.1" y="173.5">xA13</text>
<text x="147.1" y="168.4">xD7</text>
<text x="147.1" y="181.1">VU_L1</text>
<text x="147.1" y="183.7">VU_L2</text>
</g>
</svg>
